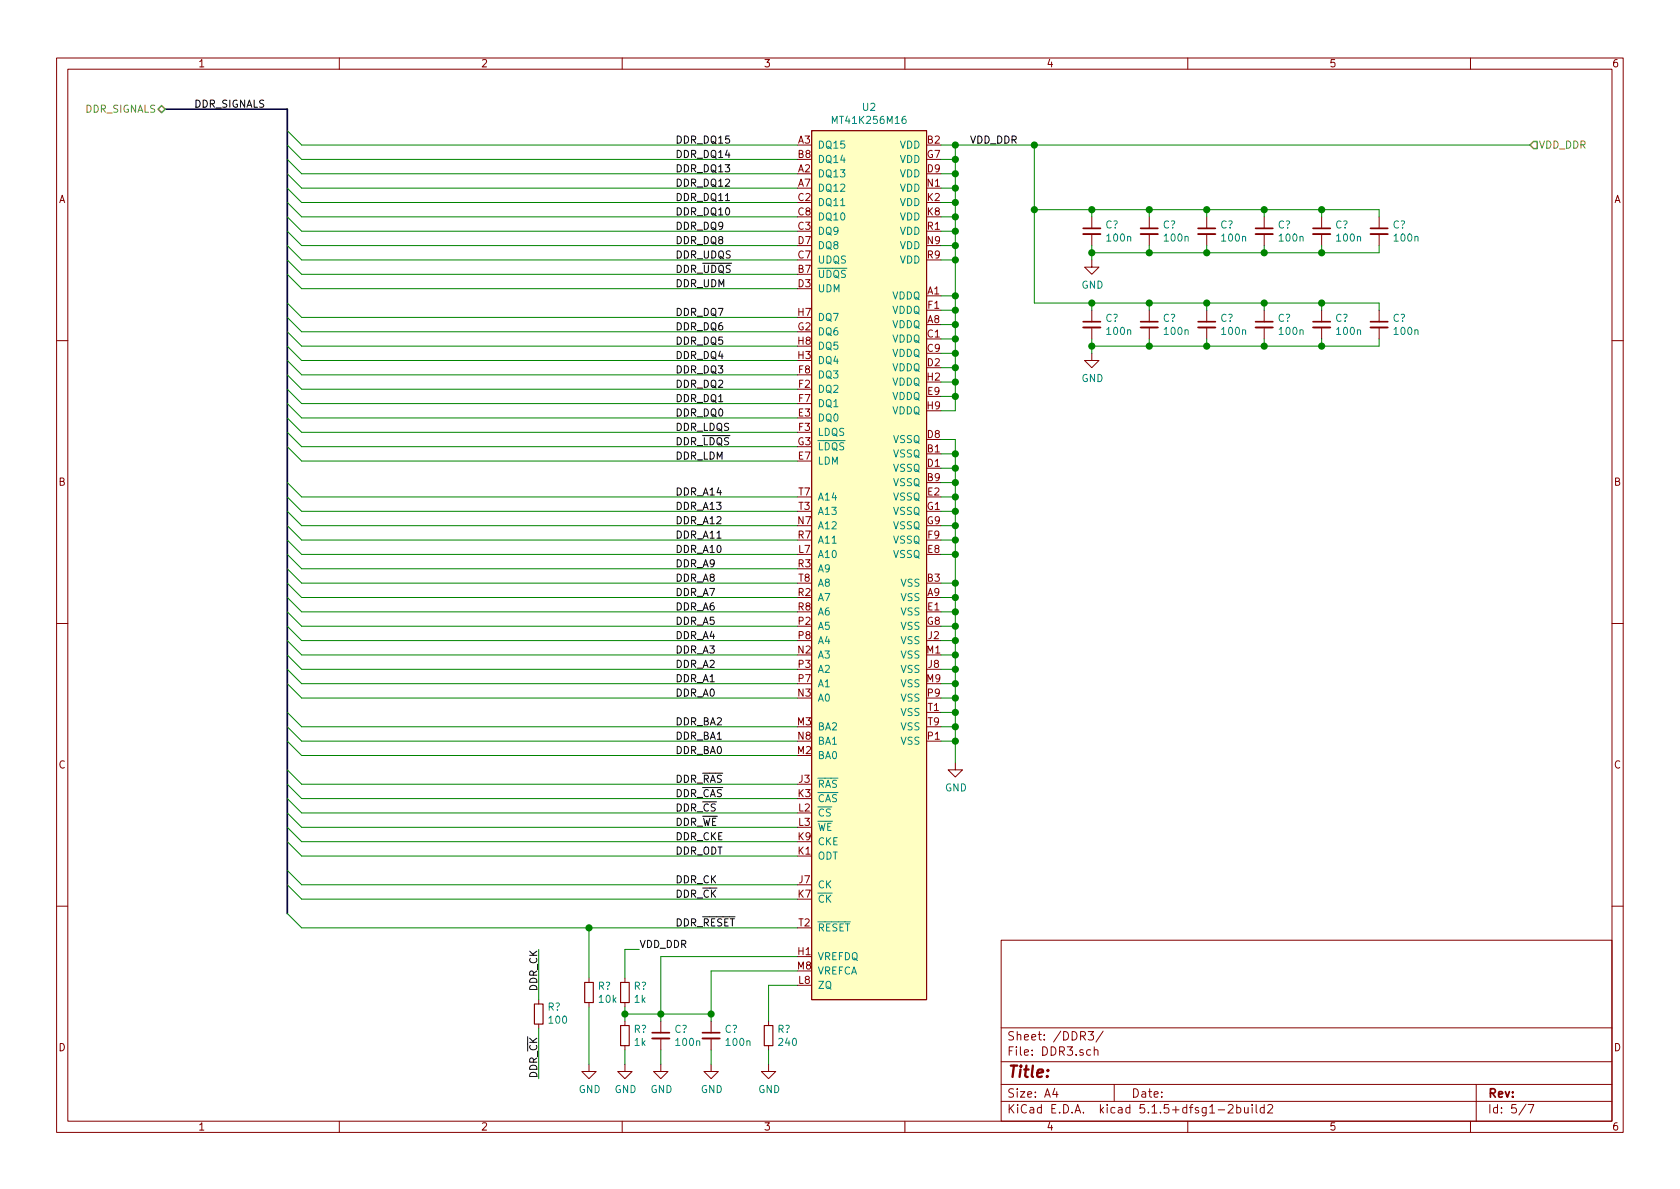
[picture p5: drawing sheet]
<svg xmlns="http://www.w3.org/2000/svg" width="297mm" height="210mm" viewBox="0 0 297 210" stroke-linecap="round" stroke-linejoin="round" font-family="sans-serif">
<g fill="none" stroke="#840000" stroke-width=".18">
<path d="M10 10.3h277v189.9h-277zM12 12.2h273v186.1h-273zM60 10.3v1.9M110 10.3v1.9M160 10.3v1.9M210 10.3v1.9M260 10.3v1.9M143.5 23.1h20.3v153.7h-20.3zM193 38.3v2.1M203.2 38.3v2.1M213.4 38.3v2.1M223.5 38.3v2.1"/>
<path d="M233.7 38.3v2.1M243.8 38.3v2.1M193 46v1.2h1.3l-1.3 1.3-1.2-1.3h1.2M193 41.4v2M193 54.9v2M193 57.9v2M203.2 41.4v2M203.2 54.9v2M203.2 57.9v2M213.4 41.4v2M213.4 54.9v2M213.4 57.9v2"/>
<path d="M223.5 41.4v2M223.5 54.9v2M223.5 57.9v2M233.7 41.4v2M233.7 54.9v2M233.7 57.9v2M243.8 41.4v2M243.8 54.9v2M243.8 57.9v2M10 60.2h2M193 62.5v1.2h1.3l-1.3 1.3-1.2-1.3h1.2M285 60.2h2"/>
<path d="M10 110.3h2M285 110.3h2M168.9 134.9v1.2h1.3l-1.3 1.3-1.3-1.3h1.3M10 160.2h2M95.2 176.8v.7M104.1 173v.7M104.1 177.3v.7M110.5 173v.7M110.5 177.3v.7M177 166.3h108v32h-108zM285 160.2h2M60 198.3v1.9"/>
<path d="M95.2 181.1v.8M104.1 188.2v1.3h1.3l-1.3 1.2-1.2-1.2h1.2M110 198.3v1.9M110.5 188.2v1.3h1.3l-1.3 1.2-1.3-1.2h1.3M110.5 180.6v.8M110.5 184.9v.8M116.8 188.2v1.3h1.3l-1.3 1.2-1.2-1.2h1.2M116.8 180.6v2M116.8 183.6v2.1M125.7 188.2v1.3h1.3l-1.3 1.2-1.2-1.2h1.2M125.7 180.6v2M125.7 183.6v2.1"/>
<path d="M135.9 188.2v1.3h1.3l-1.3 1.2-1.3-1.2h1.3M135.9 180.6v.8M135.9 184.9v.8M160 198.3v1.9M177 194.8h108M177 191.8h108M177 187.8h108M177 181.8h108M186.5 192.5l-.4 1h1M186.8 193v1M192.4 182.4h.9l-.5 .6 .5 .1v.7l-.2 .1-.7-.1M192.8 185.7l-.4-.1-.3 .3 .1 .6 .2 .1 .4-.1"/>
<path d="M193.5 185.7a.37 .37 0 0 1 .6 .1v.8M193.5 185.1v1.5M195 182.3l-1.2 2M197 191.8v3M210 198.3v1.9M215.4 196.3h1.1M217.2 195.5l.2-.2h.4l.2 .5-.9 1h.9M218.7 195.9l.4-.1 .3 .3-.1 .6h-.6M218.7 195.3v1.5M220 195.8l.1 .9 .3 .1 .3-.1M220.7 195.8v1M221.4 195.3v.2"/>
<path d="M221.4 195.8v1M222.1 195.3v1.3l.2 .2M223.5 195.9l-.4-.1-.3 .3 .1 .6 .2 .1 .4-.1M223.5 195.3v1.5M224.2 195.5l.2-.2h.3l.3 .5-.9 1h.9M260 198.3v1.9M261 191.8v6.5M269.8 195.2l-1.2 2M270.2 195.3h1l-.6 1.5"/>
</g>
<g fill="none" stroke="#840000" stroke-width=".33">
<path d="M191.5 57.9h3.1M191.5 41.4h3.1M201.7 57.9h3M201.7 41.4h3M211.8 57.9h3.1M211.8 41.4h3.1M222 57.9h3M222 41.4h3M232.2 57.9h3M232.2 41.4h3M242.3 57.9h3.1M242.3 41.4h3.1"/>
<path d="M115.3 183.6h3.1M124.2 183.6h3.1"/>
</g>
<g fill="none" stroke="#840000" stroke-width=".3">
<path d="M191.5 56.9h3.1M191.5 40.4h3.1M201.7 56.9h3M201.7 40.4h3M211.8 56.9h3.1M211.8 40.4h3.1M222 56.9h3M222 40.4h3M232.2 56.9h3M232.2 40.4h3M242.3 56.9h3.1M242.3 40.4h3.1"/>
<path d="M115.3 182.6h3.1M124.2 182.6h3.1"/>
</g>
<path d="M94.5 177.5h1.5v3.6h-1.5zM103.4 173.7h1.5v3.6h-1.5zM109.7 173.7h1.6v3.6h-1.6zM109.7 181.4h1.6v3.5h-1.6zM135.1 181.4h1.6v3.5h-1.6z" fill="none" stroke="#840000" stroke-width=".2"/>
<path d="M143.5 23.1h20.3v153.7h-20.3z" fill="#ffffc2" stroke="#ffffc2" stroke-width=".18"/>
<path d="M160.1 20.6h-.2a.79 .79 0 0 0-.2 1.2h.4l.1-.5-.2-.2h-.3l-.2 .2" fill="none" stroke="#008484" stroke-width=".18"/>
<path d="M29.2 19.3h21.6v142.2" fill="none" stroke="#000084" stroke-width=".3"/>
<g fill="none" stroke="#008400" stroke-width=".18">
<path d="M50.8 28.2l2.5 2.5h87.7M50.8 35.8l2.5 2.5h87.7M50.8 33.3l2.5 2.5h87.7M50.8 30.7l2.5 2.6h87.7M50.8 25.6l2.5 2.6h87.7M50.8 38.3l2.5 2.6h87.7M50.8 23.1l2.5 2.5h87.7M166.4 30.7h2.5M166.4 38.3h2.5M166.4 35.8h2.5M166.4 33.3h2.5M166.4 28.2h2.5"/>
<path d="M166.4 25.6h104.1M168.9 25.6v47h-2.5M182.9 37.1h60.9v1.2M182.9 25.6v28h60.9v1.3M193 37.1v1.2M203.2 37.1v1.2M213.4 37.1v1.2M223.5 37.1v1.2M233.7 37.1v1.2M50.8 40.9l2.5 2.5h87.7M50.8 58.7l2.5 2.5h87.7M50.8 43.4l2.5 2.6h87.7"/>
<path d="M50.8 53.6l2.5 2.5h87.7M50.8 46l2.5 2.5h87.7M50.8 48.5l2.5 2.5h87.7M50.8 56.1l2.5 2.6h87.7M166.4 43.4h2.5M166.4 40.9h2.5M166.4 59.9h2.5M166.4 46h2.5M166.4 52.3h2.5M166.4 57.4h2.5M166.4 54.9h2.5M193 43.4v2.6"/>
<path d="M193 53.6v1.3M193 59.9v2.6M203.2 43.4v1.3M203.2 53.6v1.3M203.2 59.9v1.3M213.4 43.4v1.3M213.4 53.6v1.3M213.4 59.9v1.3M223.5 43.4v1.3M223.5 53.6v1.3M223.5 59.9v1.3M233.7 43.4v1.3"/>
<path d="M233.7 53.6v1.3M233.7 59.9v1.3M243.8 43.4v1.3h-50.8M243.8 59.9v1.3h-50.8M50.8 68.8l2.5 2.6h87.7M50.8 73.9l2.5 2.5h87.7M50.8 71.4l2.5 2.5h87.7M50.8 66.3l2.5 2.5h87.7M50.8 63.7l2.5 2.6h87.7M50.8 79l2.5 2.5h87.7M50.8 61.2l2.5 2.5h87.7M50.8 76.4l2.5 2.6h87.7"/>
<path d="M166.4 77.7h2.5v57.2M166.4 62.5h2.5M166.4 65h2.5M166.4 67.6h2.5M166.4 70.1h2.5M50.8 90.4l2.5 2.6h87.7M50.8 85.3l2.5 2.6h87.7M50.8 87.9l2.5 2.5h87.7M50.8 93l2.5 2.5h87.7M50.8 95.5l2.5 2.5h87.7M50.8 98l2.5 2.6h87.7M166.4 93h2.5"/>
<path d="M166.4 87.9h2.5M166.4 90.4h2.5M166.4 95.5h2.5M166.4 98h2.5M166.4 80.3h2.5M166.4 82.8h2.5M166.4 85.3h2.5M50.8 118.4l2.5 2.5h87.7M50.8 115.8l2.5 2.6h87.7M50.8 100.6l2.5 2.5h87.7M50.8 103.1l2.5 2.6h87.7M50.8 105.7l2.5 2.5h87.7"/>
<path d="M50.8 108.2l2.5 2.5h87.7M50.8 110.7l2.5 2.6h87.7M50.8 113.3l2.5 2.5h87.7M166.4 118.4h2.5M166.4 103.1h2.5M166.4 105.7h2.5M166.4 108.2h2.5M166.4 110.7h2.5M166.4 113.3h2.5M166.4 115.8h2.5M50.8 138.7l2.5 2.5h87.7M50.8 136.1l2.5 2.6h87.7"/>
<path d="M50.8 131.1l2.5 2.5h87.7M50.8 128.5l2.5 2.6h87.7M50.8 126l2.5 2.5h87.7M50.8 120.9l2.5 2.5h87.7M166.4 131.1h2.5M166.4 128.5h2.5M166.4 123.4h2.5M166.4 120.9h2.5M166.4 126h2.5M50.8 146.3l2.5 2.5h87.7M50.8 156.5l2.5 2.5h87.7M50.8 153.9l2.5 2.6h87.7"/>
<path d="M50.8 148.8l2.5 2.6h87.7M50.8 143.8l2.5 2.5h87.7M50.8 141.2l2.5 2.6h87.7M50.8 161.5l2.5 2.6h87.7M95.2 167.9v8.9M104.1 164.1v8.9M104.1 178v10.2M110.5 178v2.6M110.5 179.3h15.2M113 167.9h-2.5v5.1M141 171.7h-15.3v8.9M141 169.2h-24.2v11.4"/>
<path d="M141 174.2h-5.1v6.4M95.2 181.9v8.8M110.5 185.7v2.5M116.8 185.7v2.5M125.7 185.7v2.5M135.9 185.7v2.5"/>
</g>
<path d="M27.9 19.3l.7-.6 .6 .6-.6 .6zM271.1 25h.7v1.3h-.7l-.6-.7z" fill="none" stroke="#848400" stroke-width=".25"/>
<g fill="#008400" stroke="#008400" stroke-width=".25">
<circle cx="168.9" cy="105.7" r=".51"/>
<circle cx="213.4" cy="53.6" r=".51"/>
<circle cx="168.9" cy="103.1" r=".51"/>
<circle cx="168.9" cy="108.2" r=".51"/>
<circle cx="223.5" cy="53.6" r=".51"/>
<circle cx="168.9" cy="80.3" r=".51"/>
<circle cx="233.7" cy="53.6" r=".51"/>
<circle cx="168.9" cy="85.3" r=".51"/>
<circle cx="168.9" cy="110.7" r=".51"/>
<circle cx="203.2" cy="53.6" r=".51"/>
<circle cx="168.9" cy="70.1" r=".51"/>
<circle cx="168.9" cy="67.6" r=".51"/>
<circle cx="168.9" cy="113.3" r=".51"/>
<circle cx="168.9" cy="82.8" r=".51"/>
<circle cx="168.9" cy="123.4" r=".51"/>
<circle cx="182.9" cy="37.1" r=".51"/>
<circle cx="168.9" cy="65" r=".51"/>
<circle cx="168.9" cy="62.5" r=".51"/>
<circle cx="168.9" cy="59.9" r=".51"/>
<circle cx="168.9" cy="57.4" r=".51"/>
<circle cx="168.9" cy="54.9" r=".51"/>
<circle cx="168.9" cy="52.3" r=".51"/>
<circle cx="168.9" cy="46" r=".51"/>
<circle cx="168.9" cy="43.4" r=".51"/>
<circle cx="168.9" cy="40.9" r=".51"/>
<circle cx="168.9" cy="38.3" r=".51"/>
<circle cx="168.9" cy="35.8" r=".51"/>
<circle cx="168.9" cy="33.3" r=".51"/>
<circle cx="168.9" cy="30.7" r=".51"/>
<circle cx="168.9" cy="28.2" r=".51"/>
<circle cx="168.9" cy="25.6" r=".51"/>
<circle cx="168.9" cy="115.8" r=".51"/>
<circle cx="233.7" cy="44.7" r=".51"/>
<circle cx="193" cy="44.7" r=".51"/>
<circle cx="203.2" cy="44.7" r=".51"/>
<circle cx="213.4" cy="44.7" r=".51"/>
<circle cx="223.5" cy="44.7" r=".51"/>
<circle cx="193" cy="37.1" r=".51"/>
<circle cx="203.2" cy="37.1" r=".51"/>
<circle cx="213.4" cy="37.1" r=".51"/>
<circle cx="182.9" cy="25.6" r=".51"/>
<circle cx="223.5" cy="37.1" r=".51"/>
<circle cx="233.7" cy="37.1" r=".51"/>
<circle cx="104.1" cy="164.1" r=".51"/>
<circle cx="125.7" cy="179.3" r=".51"/>
<circle cx="116.8" cy="179.3" r=".51"/>
<circle cx="110.5" cy="179.3" r=".51"/>
<circle cx="193" cy="53.6" r=".51"/>
<circle cx="168.9" cy="118.4" r=".51"/>
<circle cx="193" cy="61.2" r=".51"/>
<circle cx="168.9" cy="120.9" r=".51"/>
<circle cx="233.7" cy="61.2" r=".51"/>
<circle cx="168.9" cy="126" r=".51"/>
<circle cx="168.9" cy="128.5" r=".51"/>
<circle cx="203.2" cy="61.2" r=".51"/>
<circle cx="168.9" cy="131.1" r=".51"/>
<circle cx="168.9" cy="98" r=".51"/>
<circle cx="213.4" cy="61.2" r=".51"/>
<circle cx="168.9" cy="95.5" r=".51"/>
<circle cx="168.9" cy="93" r=".51"/>
<circle cx="223.5" cy="61.2" r=".51"/>
<circle cx="168.9" cy="90.4" r=".51"/>
<circle cx="168.9" cy="87.9" r=".51"/>
</g>
<text font-size="2.8" fill="#840000" x="178" y="190.5">Title:</text>
<g font-size="2.1" fill="#840000">
<text x="178" y="184">Sheet: /DDR3/</text>
<text x="178" y="186.7">File: DDR3.sch</text>
<text x="178" y="196.9">KiCad E.D.A. kicad 5.1.5+dfsg1-2build2</text>
<text x="178" y="194.1">Size: A4</text>
<text x="200" y="194.1">Date:</text>
<text x="263" y="194.1">Rev:</text>
<text x="263" y="196.9">Id: 5/7</text>
</g>
<g font-size="1.8" fill="#840000">
<text x="35" y="11.9">1</text>
<text x="85" y="11.9">2</text>
<text x="135" y="11.9">3</text>
<text x="185" y="11.9">4</text>
<text x="235" y="11.9">5</text>
<text x="285" y="11.9">6</text>
<text x="141.1" y="25.4">A3</text>
<text x="141.1" y="27.9">B8</text>
<text x="163.9" y="27.9">G7</text>
<text x="164" y="25.4">B2</text>
<text x="10.4" y="35.9">A</text>
<text x="141.1" y="30.5">A2</text>
<text x="141.1" y="33">A7</text>
<text x="141.1" y="35.6">C2</text>
<text x="164" y="30.5">D9</text>
<text x="164" y="35.6">K2</text>
<text x="164" y="33">N1</text>
<text x="285.4" y="35.9">A</text>
<text x="141.1" y="40.6">C3</text>
<text x="141.1" y="38.1">C8</text>
<text x="164" y="38.1">K8</text>
<text x="164" y="40.6">R1</text>
<text x="141.1" y="45.7">C7</text>
<text x="141.1" y="43.2">D7</text>
<text x="164" y="43.2">N9</text>
<text x="164" y="45.7">R9</text>
<text x="141.1" y="48.3">B7</text>
<text x="141.1" y="50.8">D3</text>
<text x="164" y="52.1">A1</text>
<text x="141.1" y="58.4">G2</text>
<text x="141.1" y="55.9">H7</text>
<text x="164" y="57.1">A8</text>
<text x="164" y="59.7">C1</text>
<text x="164.1" y="54.6">F1</text>
<text x="141.1" y="63.5">H3</text>
<text x="141.1" y="61">H8</text>
<text x="164" y="62.2">C9</text>
<text x="164" y="64.8">D2</text>
<text x="141.2" y="68.6">F2</text>
<text x="141.2" y="71.1">F7</text>
<text x="141.2" y="66">F8</text>
<text x="164" y="67.3">H2</text>
<text x="164" y="69.8">E9</text>
<text x="141.2" y="73.7">E3</text>
<text x="141.2" y="76.2">F3</text>
<text x="164" y="77.5">D8</text>
<text x="164" y="72.4">H9</text>
<text x="141.1" y="78.7">G3</text>
<text x="141.2" y="81.3">E7</text>
<text x="164" y="80">B1</text>
<text x="164" y="82.5">D1</text>
<text x="10.4" y="85.9">B</text>
<text x="141.2" y="87.6">T7</text>
<text x="164" y="85.1">B9</text>
<text x="164" y="87.6">E2</text>
<text x="285.4" y="85.9">B</text>
<text x="141.1" y="92.7">N7</text>
<text x="141.1" y="95.2">R7</text>
<text x="141.2" y="90.2">T3</text>
<text x="163.9" y="90.2">G1</text>
<text x="163.9" y="92.7">G9</text>
<text x="164.1" y="95.2">F9</text>
<text x="141.1" y="100.3">R3</text>
<text x="141.2" y="97.8">L7</text>
<text x="164" y="97.8">E8</text>
<text x="141.1" y="105.4">R2</text>
<text x="141.1" y="107.9">R8</text>
<text x="141.2" y="102.9">T8</text>
<text x="164" y="105.4">A9</text>
<text x="164" y="102.9">B3</text>
<text x="164" y="107.9">E1</text>
<text x="141.2" y="110.5">P2</text>
<text x="141.2" y="113">P8</text>
<text x="163.9" y="110.5">G8</text>
<text x="164.1" y="113">J2</text>
<text x="141.1" y="115.6">N2</text>
<text x="141.2" y="118.1">P3</text>
<text x="163.9" y="115.6">M1</text>
<text x="164.1" y="118.1">J8</text>
<text x="141.1" y="123.2">N3</text>
<text x="141.2" y="120.6">P7</text>
<text x="163.9" y="120.6">M9</text>
<text x="164" y="123.2">P9</text>
<text x="164.1" y="125.7">T1</text>
<text x="141" y="128.3">M3</text>
<text x="141.1" y="130.8">N8</text>
<text x="164" y="130.8">P1</text>
<text x="164.1" y="128.3">T9</text>
<text x="10.4" y="135.9">C</text>
<text x="141" y="133.3">M2</text>
<text x="285.4" y="135.9">C</text>
<text x="141.1" y="141">K3</text>
<text x="141.2" y="143.5">L2</text>
<text x="141.3" y="138.4">J3</text>
<text x="141.1" y="148.6">K9</text>
<text x="141.2" y="146">L3</text>
<text x="141.1" y="151.1">K1</text>
<text x="141.1" y="158.7">K7</text>
<text x="141.3" y="156.2">J7</text>
<text x="141.2" y="163.8">T2</text>
<text x="141" y="171.4">M8</text>
<text x="141.1" y="168.9">H1</text>
<text x="141.2" y="174">L8</text>
<text x="10.4" y="185.9">D</text>
<text x="285.4" y="185.9">D</text>
<text x="35" y="199.9">1</text>
<text x="85" y="199.9">2</text>
<text x="135" y="199.9">3</text>
<text x="185" y="199.9">4</text>
<text x="235" y="199.9">5</text>
<text x="285" y="199.9">6</text>
</g>
<g font-size="1.8" fill="#848400">
<text x="15" y="19.9">DDR_SIGNALS</text>
<text x="272" y="26.3">VDD_DDR</text>
</g>
<g font-size="1.8">
<text x="34.3" y="19">DDR_SIGNALS</text>
<text x="119.4" y="25.4">DDR_DQ15</text>
<text x="119.4" y="27.9">DDR_DQ14</text>
<text x="171.4" y="25.4">VDD_DDR</text>
<text x="119.4" y="33">DDR_DQ12</text>
<text x="119.4" y="30.5">DDR_DQ13</text>
<text x="119.4" y="35.6">DDR_DQ11</text>
<text x="119.4" y="38.1">DDR_DQ10</text>
<text x="119.4" y="40.6">DDR_DQ9</text>
<text x="119.4" y="45.7">DDR_UDQS</text>
<text x="119.4" y="43.2">DDR_DQ8</text>
<text x="119.4" y="48.3">DDR_UDQS</text>
<text x="119.4" y="50.8">DDR_UDM</text>
<text x="119.4" y="58.4">DDR_DQ6</text>
<text x="119.4" y="55.9">DDR_DQ7</text>
<text x="119.4" y="63.5">DDR_DQ4</text>
<text x="119.4" y="61">DDR_DQ5</text>
<text x="119.4" y="68.6">DDR_DQ2</text>
<text x="119.4" y="66">DDR_DQ3</text>
<text x="119.4" y="71.1">DDR_DQ1</text>
<text x="119.4" y="76.2">DDR_LDQS</text>
<text x="119.4" y="73.7">DDR_DQ0</text>
<text x="119.4" y="78.7">DDR_LDQS</text>
<text x="119.4" y="81.3">DDR_LDM</text>
<text x="119.4" y="87.6">DDR_A14</text>
<text x="119.4" y="95.2">DDR_A11</text>
<text x="119.4" y="92.7">DDR_A12</text>
<text x="119.4" y="90.2">DDR_A13</text>
<text x="119.4" y="100.3">DDR_A9</text>
<text x="119.4" y="97.8">DDR_A10</text>
<text x="119.4" y="107.9">DDR_A6</text>
<text x="119.4" y="105.4">DDR_A7</text>
<text x="119.4" y="102.9">DDR_A8</text>
<text x="119.4" y="113">DDR_A4</text>
<text x="119.4" y="110.5">DDR_A5</text>
<text x="119.4" y="115.6">DDR_A3</text>
<text x="119.4" y="118.1">DDR_A2</text>
<text x="119.4" y="120.6">DDR_A1</text>
<text x="119.4" y="123.2">DDR_A0</text>
<text x="119.4" y="128.3">DDR_BA2</text>
<text x="119.4" y="130.8">DDR_BA1</text>
<text x="119.4" y="133.3">DDR_BA0</text>
<text x="119.4" y="143.5">DDR_CS</text>
<text x="119.4" y="141">DDR_CAS</text>
<text x="119.4" y="138.4">DDR_RAS</text>
<text x="119.4" y="146">DDR_WE</text>
<text x="119.4" y="148.6">DDR_CKE</text>
<text x="119.4" y="151.1">DDR_ODT</text>
<text x="119.4" y="156.2">DDR_CK</text>
<text x="119.4" y="158.7">DDR_CK</text>
<text x="113" y="167.6">VDD_DDR</text>
<text x="119.4" y="163.8">DDR_RESET</text>
<text x="95" y="175.3" transform="rotate(-90 95 175.3)">DDR_CK</text>
<text x="95" y="190.7" transform="rotate(-90 95 190.7)">DDR_CK</text>
</g>
<g font-size="1.8" fill="#008484">
<text x="147.6" y="21.9">MT41K256M16</text>
<text x="152.6" y="19.6">U2</text>
<text x="144.5" y="26.3">DQ15</text>
<text x="144.5" y="28.8">DQ14</text>
<text x="159.1" y="26.3">VDD</text>
<text x="159.1" y="28.8">VDD</text>
<text x="144.5" y="31.4">DQ13</text>
<text x="144.5" y="33.9">DQ12</text>
<text x="159.1" y="31.4">VDD</text>
<text x="159.1" y="33.9">VDD</text>
<text x="144.5" y="36.4">DQ11</text>
<text x="144.5" y="41.5">DQ9</text>
<text x="144.5" y="39">DQ10</text>
<text x="159.1" y="36.4">VDD</text>
<text x="159.1" y="39">VDD</text>
<text x="159.1" y="41.5">VDD</text>
<text x="195.5" y="40.4">C?</text>
<text x="205.6" y="40.4">C?</text>
<text x="215.8" y="40.4">C?</text>
<text x="225.9" y="40.4">C?</text>
<text x="236.1" y="40.4">C?</text>
<text x="246.3" y="40.4">C?</text>
<text x="144.5" y="46.6">UDQS</text>
<text x="144.5" y="44.1">DQ8</text>
<text x="159.1" y="44.1">VDD</text>
<text x="159.1" y="46.6">VDD</text>
<text x="195.8" y="42.7">100n</text>
<text x="206" y="42.7">100n</text>
<text x="216.2" y="42.7">100n</text>
<text x="226.3" y="42.7">100n</text>
<text x="236.5" y="42.7">100n</text>
<text x="246.6" y="42.7">100n</text>
<text x="144.5" y="49.1">UDQS</text>
<text x="144.5" y="51.7">UDM</text>
<text x="157.7" y="53">VDDQ</text>
<text x="191.2" y="51">GND</text>
<text x="144.5" y="59.3">DQ6</text>
<text x="144.5" y="56.8">DQ7</text>
<text x="157.7" y="58">VDDQ</text>
<text x="157.7" y="55.5">VDDQ</text>
<text x="195.5" y="56.9">C?</text>
<text x="195.8" y="59.2">100n</text>
<text x="205.6" y="56.9">C?</text>
<text x="206" y="59.2">100n</text>
<text x="215.8" y="56.9">C?</text>
<text x="216.2" y="59.2">100n</text>
<text x="225.9" y="56.9">C?</text>
<text x="226.3" y="59.2">100n</text>
<text x="236.1" y="56.9">C?</text>
<text x="236.5" y="59.2">100n</text>
<text x="246.3" y="56.9">C?</text>
<text x="246.6" y="59.2">100n</text>
<text x="144.5" y="64.4">DQ4</text>
<text x="144.5" y="61.8">DQ5</text>
<text x="157.7" y="60.6">VDDQ</text>
<text x="157.7" y="63.1">VDDQ</text>
<text x="157.7" y="65.7">VDDQ</text>
<text x="144.5" y="69.5">DQ2</text>
<text x="144.5" y="66.9">DQ3</text>
<text x="157.7" y="70.7">VDDQ</text>
<text x="157.7" y="68.2">VDDQ</text>
<text x="191.2" y="67.6">GND</text>
<text x="144.5" y="74.5">DQ0</text>
<text x="144.5" y="77.1">LDQS</text>
<text x="144.5" y="72">DQ1</text>
<text x="157.7" y="73.3">VDDQ</text>
<text x="144.5" y="82.2">LDM</text>
<text x="144.5" y="79.6">LDQS</text>
<text x="157.9" y="80.9">VSSQ</text>
<text x="157.9" y="83.4">VSSQ</text>
<text x="157.9" y="78.4">VSSQ</text>
<text x="144.5" y="88.5">A14</text>
<text x="157.9" y="86">VSSQ</text>
<text x="157.9" y="88.5">VSSQ</text>
<text x="144.5" y="93.6">A12</text>
<text x="144.5" y="91.1">A13</text>
<text x="157.9" y="91.1">VSSQ</text>
<text x="157.9" y="93.6">VSSQ</text>
<text x="144.5" y="98.7">A10</text>
<text x="144.5" y="101.2">A9</text>
<text x="144.5" y="96.1">A11</text>
<text x="157.9" y="98.7">VSSQ</text>
<text x="157.9" y="96.1">VSSQ</text>
<text x="144.5" y="106.3">A7</text>
<text x="144.5" y="103.8">A8</text>
<text x="159.3" y="106.3">VSS</text>
<text x="159.3" y="103.8">VSS</text>
<text x="144.5" y="111.4">A5</text>
<text x="144.5" y="113.9">A4</text>
<text x="144.5" y="108.8">A6</text>
<text x="159.3" y="108.8">VSS</text>
<text x="159.3" y="111.4">VSS</text>
<text x="159.3" y="113.9">VSS</text>
<text x="144.5" y="116.5">A3</text>
<text x="144.5" y="119">A2</text>
<text x="159.3" y="119">VSS</text>
<text x="159.3" y="116.5">VSS</text>
<text x="144.5" y="124.1">A0</text>
<text x="144.5" y="121.5">A1</text>
<text x="159.3" y="121.5">VSS</text>
<text x="159.3" y="124.1">VSS</text>
<text x="144.5" y="129.2">BA2</text>
<text x="144.5" y="131.7">BA1</text>
<text x="159.3" y="131.7">VSS</text>
<text x="159.3" y="126.6">VSS</text>
<text x="159.3" y="129.2">VSS</text>
<text x="144.5" y="134.2">BA0</text>
<text x="144.5" y="139.3">RAS</text>
<text x="144.5" y="141.9">CAS</text>
<text x="167.1" y="139.9">GND</text>
<text x="144.5" y="149.5">CKE</text>
<text x="144.5" y="144.4">CS</text>
<text x="144.5" y="146.9">WE</text>
<text x="144.5" y="152">ODT</text>
<text x="144.5" y="157.1">CK</text>
<text x="144.5" y="159.6">CK</text>
<text x="144.5" y="164.7">RESET</text>
<text x="144.5" y="169.8">VREFDQ</text>
<text x="144.5" y="172.3">VREFCA</text>
<text x="96.8" y="178.7">R?</text>
<text x="105.7" y="175">R?</text>
<text x="106" y="177.3">10k</text>
<text x="112.1" y="175">R?</text>
<text x="112.2" y="177.3">1k</text>
<text x="144.5" y="174.9">ZQ</text>
<text x="97.2" y="181">100</text>
<text x="112.1" y="182.6">R?</text>
<text x="112.2" y="185">1k</text>
<text x="119.3" y="182.6">C?</text>
<text x="119.6" y="185">100n</text>
<text x="128.1" y="182.6">C?</text>
<text x="128.5" y="185">100n</text>
<text x="137.5" y="182.6">R?</text>
<text x="137.8" y="185">240</text>
<text x="102.3" y="193.3">GND</text>
<text x="108.7" y="193.3">GND</text>
<text x="115" y="193.3">GND</text>
<text x="123.9" y="193.3">GND</text>
<text x="134.1" y="193.3">GND</text>
</g>
</svg>
